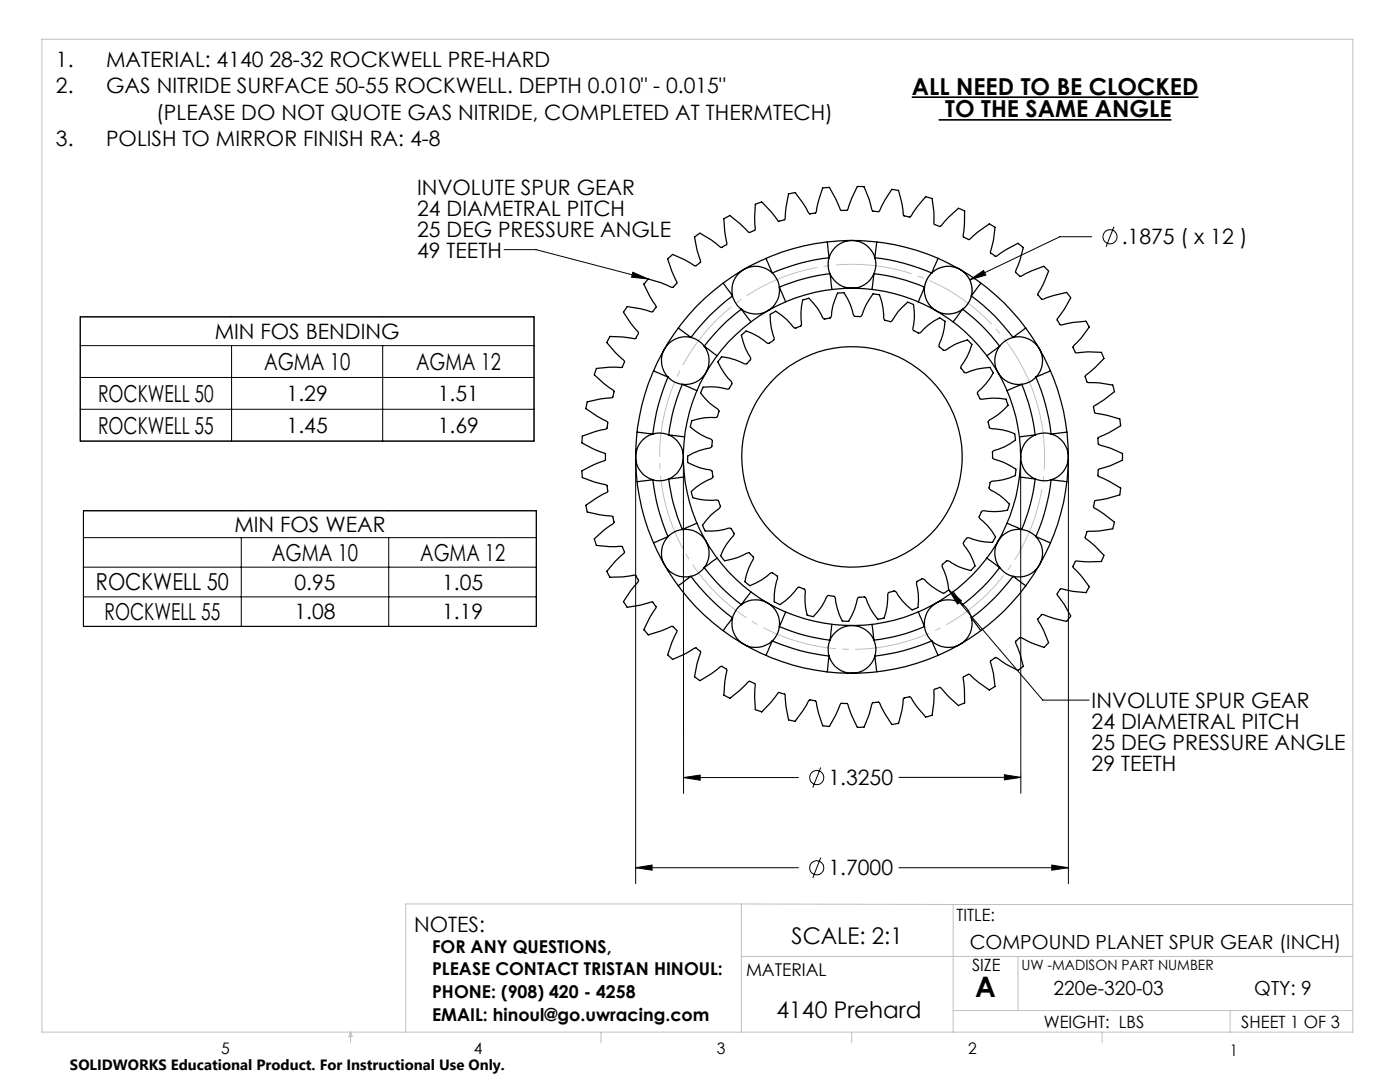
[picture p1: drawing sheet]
<svg xmlns="http://www.w3.org/2000/svg" width="279mm" height="216mm" viewBox="0 0 279 216" stroke-linecap="round" stroke-linejoin="round" font-family="sans-serif">
<g fill="none" stroke="#c0c0c0" stroke-width=".2">
<path d="M8.4 7.8h261.6v198.2h-261.6zM148 180.4v25.6M148 180.4h-67v25.6M148 190.9h122M148 180.4l42.2 .1M190.2 180.5v25.5M190.2 180.5h79.8M203.2 190.9v10.7M70 206v2.1M70 206l.3 .8h-.7zM119.9 206v2.1M170 206v2.1"/>
<path d="M190.2 201.6h79.8M220 206v2.1M245.5 201.6v4.4"/>
<circle cx="189.2" cy="57.9" r="4.8"/>
</g>
<g fill="none" stroke="#000" stroke-width=".2">
<path d="M100.6 49.8h6.4l22.4 5.9M126.3 54.3l3.1 1.4-3.4-.4zM193.5 55.8l2.8-1.8 .4 .9zM217.9 47.2h-6.4l-18 8.6M222.3 45.2l-1.6 4M16 63.2h90.6v24.8h-90.6zM16 69h90.6M16 75.3h90.6M46.2 69v19M76.4 69v19M16 81.7h90.6M126.9 92.4v83.9"/>
<path d="M136.4 92.5v65.8M203.7 92.4v65.9M213.2 92.4v83.9M16.7 101.9h90.3v23.1h-90.3zM16.7 107.3h90.3M16.7 113.2h90.3M16.7 119.1h90.3M48.2 107.3v17.7M77.6 107.3v17.7M189.3 117.7l2.6 2.2-.8 .6zM189.3 117.7l18.8 22h9.2M136.4 155.2l3.3-.5v1z"/>
<path d="M136.4 155.2h22.9M163.8 153.1l-1.6 4.1M179.4 155.1h24.3M200.4 154.6l3.3 .5-3.3 .5zM126.9 173.1l3.2-.5v1zM126.9 173.1h32.4M163.8 171.1l-1.6 4.1M179.4 173.1h33.8M209.9 172.6l3.3 .5-3.3 .5z"/>
<circle cx="221.5" cy="47.2" r="1.4"/>
<circle cx="163" cy="155.2" r="1.4"/>
<circle cx="163" cy="173.2" r="1.4"/>
</g>
<path d="M182 19.4h57.2M187.3 23.9h46.5" fill="none" stroke="#000" stroke-width=".33"/>
<path d="M206.8 79.9a38.4 38.4 0 0 0-64.4-15.4 38.4 38.4 0 0 0 17.7 63.8 38.4 38.4 0 0 0 47.2-46.4l-.5-2" fill="none" stroke="#c0c0c0" stroke-width=".2" stroke-dasharray="15.2 1.3 1.3 1.3" stroke-dashoffset="1.2" stroke-linecap="butt"/>
<g fill="#000">
<path d="M193.5 55.8l2.8-1.8 .4 .9z"/>
<path d="M126.3 54.3l3.1 1.4-3.4-.4zM189.3 117.7l2.6 2.2-.8 .6z"/>
<path d="M126.9 173.1l3.2-.5v1zM209.9 172.6l3.3 .5-3.3 .5zM136.4 155.2l3.3-.5v1zM200.4 154.6l3.3 .5-3.3 .5z"/>
</g>
<g fill="none" stroke="#000" stroke-width=".25">
<path d="M133.5 51.4l.7-.6a19.6 19.6 0 0 1 4.4 2.2h.3l.9-.8-.7-2.3-.5-2.6 1.1-.8a18.6 18.6 0 0 1 4.1 2.8l.3 .1 1-.7-.5-2.5-.1-2.6 .9-.5 .3-.1 2 1.7 1.8 1.7 1.1-.4 .1-.3a18.6 18.6 0 0 1 0-5l1.3-.4a19.5 19.5 0 0 1 3.2 3.7l.2 .2 1.2-.3 .1-.3a19.5 19.5 0 0 1 .7-4.9l1.3-.3a18.5 18.5 0 0 1 2.7 4.1l.2 .2 .7-.1 .5-.1 .1-.2a16.6 16.6 0 0 1 1.3-4.8l1.3-.1 1.3 2.3 .9 2.1 .2 .2h.4a.72 .72 0 0 0 1-.5l.7-1.9 1.1-2.4h1l.3 .1 1 2.4 .5 1.9a.86 .86 0 0 0 1.1 .6h.4l1.2-2.2 1.4-2.2h.3l1 .2 .7 2.5 .3 2.3 .1 .2 .6 .2a.61 .61 0 0 0 1-.3l1.1-1.7 1.6-2 .5 .2 .8 .2 .4 2.6v2a.7 .7 0 0 0 .7 .8l.4 .2 .3-.2 1.5-1.7 2-1.7 1.2 .5a16.7 16.7 0 0 1-.3 4.9l.1 .3 1.1 .5 1.9-1.6 2.1-1.5 1.2 .7a19.6 19.6 0 0 1-.9 4.8v.3l1.1 .7 2-1.4 2.4-1.3 1 .9-.6 2.5-.9 2.4 .8 .8h.3a17.4 17.4 0 0 1 4.5-2l1 1a17.3 17.3 0 0 1-2.1 4.5v.3l.6 .7 .4 .1a17 17 0 0 1 4.7-1.4l.8 1.1-1.3 2.3-1.4 2 .6 1.1h.3a19.3 19.3 0 0 1 4.8-.7l.7 1.2-1.6 2.1-1.7 1.8 .3 .8 .3 .4 2.5-.2 2.6 .1 .5 1.2a19 19 0 0 1-3.6 3.4l-.1 .2 .3 1.1 .3 .1a19.7 19.7 0 0 1 4.9 .5l.3 1.3-2.1 1.7-1.9 1.2-.2 .2 .2 1.1 .3 .2 2.2 .4 2.6 .7 .2 1.3-2.3 1.4-2.1 .9-.2 .2v.9l.3 .5 2.2 .6 2.4 1.1v1.3a19 19 0 0 1-4.6 1.8l-.3 .5v.8l.2 .2a17.2 17.2 0 0 1 4.4 2.3l-.2 1.3-2.6 .8-2.4 .4-.3 1.2 .2 .3a17.2 17.2 0 0 1 4 2.8l-.3 1.3a19.7 19.7 0 0 1-4.9 .5l-.3 .2-.3 1 .1 .3a18.2 18.2 0 0 1 3.6 3.3l-.5 1.2-2.6 .1-2.5-.2-.6 1.1 .1 .3a17.4 17.4 0 0 1 3.2 3.8l-.7 1.2-2.6-.3-2.2-.5h-.3l-.3 .5-.3 .6 1.4 2 1.3 2.3-.8 1.1-2.6-.6-2.3-.8-.8 .9v.3a17.3 17.3 0 0 1 2.1 4.4l-.9 1-2.5-.9-2.1-1.1h-.2l-.4 .3-.5 .6 .9 2.3 .6 2.6-1 .8-2.4-1.2-2-1.4-1.1 .6v.4a19.6 19.6 0 0 1 .9 4.8l-1.2 .7a17.1 17.1 0 0 1-3.8-3.1l-.3-.1-.4 .2-.6 .3-.1 .3a17.6 17.6 0 0 1 .3 5l-1.2 .5-2-1.8-1.7-1.8-1.2 .4v.2a18.3 18.3 0 0 1-.4 4.9l-1.3 .4a16.5 16.5 0 0 1-2.9-3.9l-.2-.2-.6 .1-.6 .2-.1 .2a16 16 0 0 1-1 4.9l-1.3 .2a19.1 19.1 0 0 1-2.5-4.3l-.2-.2-1.2 .1-.7 2.5-1 2.4h-1.3a19.4 19.4 0 0 1-1.9-4.5l-.2-.2h-1.2l-1 2.3-1.3 2.3-1.3-.2a17.1 17.1 0 0 1-1.3-4.7l-.2-.3-.5-.1h-.6l-.2 .1a18.5 18.5 0 0 1-2.7 4.1l-1.3-.2a19.9 19.9 0 0 1-.7-4.9l-.1-.3-1.1-.3-.3 .1a19.5 19.5 0 0 1-3.2 3.8l-1.3-.5a18.6 18.6 0 0 1 0-4.9v-.3l-.5-.2a.73 .73 0 0 0-1.1 .1l-1.4 1.4-2 1.6-1.2-.6 .1-2.6 .4-1.9a.87 .87 0 0 0-.7-1.1l-.2-.1h-.3l-1.8 1.4-2.3 1.4-1.1-.8 .5-2.5 .6-1.9a.91 .91 0 0 0-.7-1.2l-.1-.1h-.3a19.6 19.6 0 0 1-4.4 2.3l-1-.9a17.5 17.5 0 0 1 1.9-4.6v-.2l-.9-.9-2.3 .9-2.5 .8-.9-1a19.9 19.9 0 0 1 2.4-4.3v-.4l-.8-.9-2.3 .7-2.6 .4-.8-1.1a20.1 20.1 0 0 1 3-4v-.3l-.6-1-2.5 .3-2.6 .1-.6-1.2a19.4 19.4 0 0 1 3.4-3.6l.1-.3-.3-.8-.4-.3a18.3 18.3 0 0 1-4.9-.2l-.4-1.3a19.6 19.6 0 0 1 3.8-3l.2-.3-.2-.4a.71 .71 0 0 0-.7-.9l-2-.2-2.5-.5-.3-1.4 2.2-1.5 1.7-.9a.82 .82 0 0 0 .4-1.2l-.1-.4-.2-.1-2.2-.5-2.5-.9-.1-1.4 2.4-1.2 1.8-.7a.82 .82 0 0 0 .5-1.1v-.4l-2.3-.9-2.4-1.2 .1-1.4 2.5-.9 1.9-.4a.86 .86 0 0 0 .6-1.1l.1-.3-.2-.2-2-1.1-2.2-1.5 .3-1.3 2.5-.6 2-.2a.8 .8 0 0 0 .8-1l.1-.3-.2-.2-1.9-1.3-1.9-1.8 .4-1.3 2.6-.2h2a.66 .66 0 0 0 .9-.7l.1-.4-.1-.3-1.7-1.6-1.7-1.9 .1-.2 .5-1.1 2.6 .1 2.5 .4 .6-1v-.3a20.1 20.1 0 0 1-3-4l.8-1.1a17 17 0 0 1 4.8 1h.2l.6-.8 .1-.4a19.9 19.9 0 0 1-2.4-4.3l.9-1a19.1 19.1 0 0 1 4.6 1.6h.3l.8-.9-1-2.2-.9-2.5zM144.3 56.5l1.9 2.6M146.2 59.1a38.5 38.5 0 0 0-8.3 8.2M146.2 59.1a5.3 5.3 0 0 0 1.8 2.6M152.9 51.5l1.2 3M154.1 54.5a4.8 4.8 0 0 0-5.7-.7 4.8 4.8 0 0 0-2.2 5.3M154.1 54.5a4.8 4.8 0 0 1 1.4 2.8M155.5 57.3a4.8 4.8 0 0 1-2.3 4.7 4.8 4.8 0 0 1-5.2-.3M155.5 57.3l1.3 2.9M165.1 48.3l.4 3.1M165.5 51.4a4.7 4.7 0 0 1 4.5-3.4 4.7 4.7 0 0 1 4.6 3.4M165.5 51.4a39.2 39.2 0 0 0-11.4 3.1"/>
<path d="M165.5 51.4a4.9 4.9 0 0 0 .1 3.2M165.6 54.6l.4 3.1M165.6 54.6a4.8 4.8 0 0 0 4.4 2.9 4.8 4.8 0 0 0 4.4-2.9M165.6 54.6a38.1 38.1 0 0 0-10.1 2.7M174.4 54.6l-.4 3.1M174.4 54.6a37.2 37.2 0 0 1 10.1 2.7M174.6 51.4a39.8 39.8 0 0 1 11.3 3.1M174.6 51.4a4.4 4.4 0 0 1-.2 3.2M175 48.3l-.4 3.1M184.5 57.3l-1.2 2.9M184.5 57.3a4.8 4.8 0 0 0 2.4 4.7 4.8 4.8 0 0 0 5.2-.3M185.9 54.5a4.7 4.7 0 0 1 5.7-.7 4.7 4.7 0 0 1 2.3 5.3"/>
<path d="M185.9 54.5a5.1 5.1 0 0 0-1.4 2.8M187.2 51.5l-1.3 3M193.9 59.1a37.6 37.6 0 0 1 8.3 8.2M193.9 59.1a4.9 4.9 0 0 1-1.8 2.6M195.8 56.5l-1.9 2.6M130.4 74l2.9 1.2M133.3 75.2a39.8 39.8 0 0 0-3 11.4M133.3 75.2a4.5 4.5 0 0 0 2.9 1.5M135.4 65.4l2.5 1.9M136.2 76.7l2.9 1.2M136.2 76.7a35.6 35.6 0 0 0-2.7 10.1M137.9 67.3a4.8 4.8 0 0 0-5.3 2.3 4.8 4.8 0 0 0 .7 5.6"/>
<path d="M137.9 67.3a4.6 4.6 0 0 1 2.6 1.8M140.5 69.1a4.8 4.8 0 0 1 .4 5.2 4.8 4.8 0 0 1-4.7 2.4M140.5 69.1l2.6 1.9M148 66.9l.9-.9a13.3 13.3 0 0 1 4.3 2.5h.2l.9-.5 .2-.4-.6-2.2-.2-2.7 1.1-.6 2.2 1.6 .8 1a1.22 1.22 0 0 0 .9 .8l1.1-.5a1.18 1.18 0 0 0 .1-1.2v-2.6l.3-1.3 .3-.1 .9-.3 1.8 2 .6 1.2a1.27 1.27 0 0 0 .7 1l1.3-.3 .4-2.4 .9-2.5 1.3-.1 1.3 2.3 .4 1.3a1.28 1.28 0 0 0 .5 1.1l1.1 .1 .2-.2 .9-2.1 1.4-2.3 1.3 .2 .4 1.3 .5 2.6a1.23 1.23 0 0 0 .2 1.2l1.1 .3a1.24 1.24 0 0 0 .8-.9l.7-1.1 2-1.9 1.1 .4 .2 2.7-.3 2.3 .1 .2 1 .6 .3-.1 1.7-1.6 2.2-1.4 1.1 .7-.4 2.6-.5 1.3a1.24 1.24 0 0 0-.3 1.1l.9 .8h.3l2-1.2 1.2-.5 1.3-.4 .4 .5 .5 .4-.5 1.3-.5 1.2-1.3 2.1 .8 1.1a1.3 1.3 0 0 0 1.2-.4l1.2-.3 2.7-.4 .5 .8 .1 .3-.6 1.1-1.8 2.1a1.18 1.18 0 0 0-.7 .9l.5 1.1 .2 .1 2.3-.3 2.7 .3 .4 1.2-2 1.8-1.6 1-.4 .5 .2 1.1 .3 .2 2.3 .3 2.5 .7 .2 1.3-2.3 1.4-1.9 .7-.5 .3 .1 1.2 .2 .1 2.1 .8 2.3 1.3-.1 1.3-2.5 .8-2.3 .4-.2 .2-.2 1.1 .1 .2 2 1.2 2 1.8-.4 1.2-2.7 .3-2.3-.2-.2 .2-.4 .8v.5l1.7 1.6 1.5 2.1-.5 1-.2 .1h-1.3l-1.3-.2-1.9-.6h-.5l-.7 .8v.3l1.3 2 1 2.4-.9 .9-2.5-.8-1.2-.6a1.19 1.19 0 0 0-1.1-.5l-.9 .8a1.18 1.18 0 0 0 .4 1.1l.4 1.3 .5 2.6-1 .7-2.3-1.3-1.7-1.6h-.3l-1 .6a1.26 1.26 0 0 0 .1 1.2l.2 1.3-.1 2.6-1.2 .5-1.9-1.8-1.4-1.9-.3-.1-1 .3-.2 .3-.1 2.3-.7 2.6-.8 .1-.4 .1-.8-1.1-.7-1.1-1.1-2.3-1.3 .1a1.19 1.19 0 0 0-.4 1.1l-.4 1.3-1.1 2.4-1.3-.1-1-2.4-.4-2.3-.2-.2-1.2-.2a1.27 1.27 0 0 0-.7 1l-.6 1.2-1.7 2-.9-.2-.3-.1-.3-1.3-.1-2.6a1.25 1.25 0 0 0-.1-1.2l-1.1-.4h-.3l-1.5 1.8-2.1 1.7-1.1-.6v-1.4l.4-2.6a1.2 1.2 0 0 0 .2-1.2l-.9-.6h-.3l-1.9 1.4-1.2 .6-1.2 .6-.3-.3-.6-.5 .7-2.6 1-2.1-.3-.5-.7-.6-2.2 1-2.6 .6-.8-1 .6-1.2 1.4-2.2a1.18 1.18 0 0 0 .7-1l-.6-1-.2-.1-2.3 .5h-2.7l-.5-1.1 1.7-2 1.8-1.5 .1-.2-.3-.9-.3-.4h-2.3l-2.6-.5-.3-1.1a10.9 10.9 0 0 1 4.1-2.8l.2-.2-.2-1.2a1.24 1.24 0 0 0-1.1-.3l-1.3-.4-2.5-1v-1.3l1.2-.6 2.5-.9a1.2 1.2 0 0 0 1.2-.4l.1-1.2-.2-.2-2.1-1-2.1-1.5 .2-1.2 2.6-.6 2.3-.1 .3-.3 .3-1-1.9-1.6-1.8-2 .5-1.1 2.7-.1 1.3 .2a1.19 1.19 0 0 0 1.2 .2l.6-1v-.3l-1.5-1.8-1.3-2.3 .7-1 1.3 .2 2.5 .8a1.12 1.12 0 0 0 1.2 .4l.8-.8v-.3l-1.1-2.1zM148 61.7l1.9 2.5M148 61.7a37.9 37.9 0 0 0-7.5 7.4M192.1 61.7l-1.9 2.5M192.1 61.7a36.5 36.5 0 0 1 7.4 7.4M199.5 69.1l-2.5 1.9M199.5 69.1a4.8 4.8 0 0 0-.3 5.2 4.8 4.8 0 0 0 4.7 2.4M202.2 67.3a4.7 4.7 0 0 1 5.2 2.3 4.7 4.7 0 0 1-.7 5.6M202.2 67.3a4.9 4.9 0 0 0-2.7 1.8"/>
<path d="M203.9 76.7l-2.9 1.2M203.9 76.7a37.2 37.2 0 0 1 2.7 10.1M204.7 65.4l-2.5 1.9M206.7 75.2a39.8 39.8 0 0 1 3.1 11.4M206.7 75.2a4.6 4.6 0 0 1-2.8 1.5M209.7 74l-3 1.2M127.1 86.2l3.2 .4M130.3 95.7l-3.2 .4M130.3 86.6a4.8 4.8 0 0 0-3.4 4.6 4.8 4.8 0 0 0 3.4 4.5M130.3 95.7a39.2 39.2 0 0 0 3 11.4M130.3 86.6a4.9 4.9 0 0 1 3.2 .2M133.5 86.8a4.8 4.8 0 0 1 2.9 4.4 4.8 4.8 0 0 1-2.9 4.4"/>
<path d="M133.5 86.8l3.1 .4M133.5 95.6a35.6 35.6 0 0 0 2.7 10.1M133.5 95.6a4.9 4.9 0 0 1-3.2 .1M136.6 95.2l-3.1 .4M203.4 95.2l3.2 .4M203.7 91.2a4.7 4.7 0 0 0 2.9 4.4M206.6 86.8l-3.2 .4M206.6 86.8a4.7 4.7 0 0 0-2.9 4.4M206.6 95.6a37.2 37.2 0 0 1-2.7 10.1M206.6 95.6a4.9 4.9 0 0 0 3.2 .1M209.8 86.6a4.7 4.7 0 0 1 3.4 4.6M209.8 95.7l3.1 .4"/>
<path d="M209.8 95.7a39.2 39.2 0 0 1-3.1 11.4M209.8 86.6a4.9 4.9 0 0 0-3.2 .2M212.9 86.2l-3.1 .4M213.2 91.2a4.8 4.8 0 0 1-3.4 4.5M133.3 107.1l-2.9 1.2M133.3 107.1a4.8 4.8 0 0 0-.7 5.6 4.8 4.8 0 0 0 5.3 2.3M136.2 105.7a4.7 4.7 0 0 1 4.7 2.3 4.7 4.7 0 0 1-.4 5.2M136.2 105.7a4.7 4.7 0 0 0-2.9 1.4M137.9 115l-2.5 1.9M137.9 115a40.7 40.7 0 0 0 8.3 8.3M139.1 104.4l-2.9 1.3M140.5 113.2a36.9 36.9 0 0 0 7.5 7.5"/>
<path d="M140.5 113.2a4.5 4.5 0 0 1-2.6 1.8M143.1 111.3l-2.6 1.9M149.9 118.1l-1.9 2.6M190.2 118.1l1.9 2.6M197 111.3l2.5 1.9M199.5 113.2a35.5 35.5 0 0 1-7.4 7.5M199.5 113.2a4.7 4.7 0 0 0 2.7 1.8M201 104.4l2.9 1.3M202.2 115l2.5 1.9M202.2 115a39.7 39.7 0 0 1-8.3 8.3M203.9 105.7a4.8 4.8 0 0 0-4.7 2.3 4.8 4.8 0 0 0 .3 5.2M203.9 105.7a4.8 4.8 0 0 1 2.8 1.4"/>
<path d="M206.7 107.1a4.8 4.8 0 0 1 .7 5.6 4.8 4.8 0 0 1-5.2 2.3M206.7 107.1l3 1.2M146.2 123.3l-1.9 2.5M146.2 123.3a4.8 4.8 0 0 0 2.2 5.3 4.8 4.8 0 0 0 5.7-.7M148 120.7a4.8 4.8 0 0 1 5.2-.4 4.8 4.8 0 0 1 2.3 4.7M148 120.7a4.9 4.9 0 0 0-1.8 2.6M154.1 127.9l-1.2 2.9M154.1 127.9a39.2 39.2 0 0 0 11.4 3M155.5 125a36.5 36.5 0 0 0 10.1 2.7M155.5 125a4.7 4.7 0 0 1-1.4 2.9M156.8 122.1l-1.3 2.9M165.5 130.9l-.4 3.2"/>
<path d="M165.5 130.9a4.8 4.8 0 0 0 4.5 3.4 4.8 4.8 0 0 0 4.6-3.4M165.6 127.7a4.8 4.8 0 0 1 4.4-2.9 4.8 4.8 0 0 1 4.4 2.9M165.6 127.7a4.9 4.9 0 0 0-.1 3.2M166 124.6l-.4 3.1M174 124.6l.4 3.1M174.4 127.7a4.3 4.3 0 0 1 .2 3.2M174.6 130.9l.4 3.2M183.3 122.1l1.2 2.9M184.5 125a35.6 35.6 0 0 1-10.1 2.7M184.5 125a5.1 5.1 0 0 0 1.4 2.9M185.9 127.9l1.3 2.9M185.9 127.9a39.8 39.8 0 0 1-11.3 3"/>
<path d="M192.1 120.7a4.8 4.8 0 0 0-5.2-.4 4.8 4.8 0 0 0-2.4 4.7M192.1 120.7a4.6 4.6 0 0 1 1.8 2.6M193.9 123.3a4.8 4.8 0 0 1-2.3 5.3 4.8 4.8 0 0 1-5.7-.7M193.9 123.3l1.9 2.5"/>
<circle cx="170" cy="91.2" r="22"/>
<circle cx="170" cy="91.2" r="43.2"/>
<circle cx="170" cy="91.2" r="33.7"/>
</g>
<text font-size="5.6" x="194.6" y="199">A</text>
<g font-size="4.7">
<text x="182" y="18.9">ALL NEED TO BE CLOCKED</text>
<text x="188.6" y="23.4">TO THE SAME ANGLE</text>
<text x="52.7" y="73.8">AGMA 10</text>
<text x="83" y="73.8">AGMA 12</text>
<text x="19.6" y="80.2">ROCKWELL 50</text>
<text x="19.6" y="86.5">ROCKWELL 55</text>
<text x="54.3" y="111.9">AGMA 10</text>
<text x="83.9" y="111.9">AGMA 12</text>
<text x="19.1" y="117.8">ROCKWELL 50</text>
<text x="20.9" y="123.7">ROCKWELL 55</text>
</g>
<g font-size="4.6">
<text x="158" y="188.4">SCALE: 2:1</text>
<text x="155" y="203.1">4140 Prehard</text>
</g>
<g font-size="4.2">
<text x="11.2" y="13.4">1.</text>
<text x="21.2" y="13.4">MATERIAL: 4140 28-32 ROCKWELL PRE-HARD</text>
<text x="11.2" y="18.6">2.</text>
<text x="21.2" y="18.6">GAS NITRIDE SURFACE 50-55 ROCKWELL. DEPTH 0.010&quot; - 0.015&quot;</text>
<text x="31.2" y="23.9">(PLEASE DO NOT QUOTE GAS NITRIDE, COMPLETED AT THERMTECH)</text>
<text x="11.2" y="29.1">3.</text>
<text x="21.2" y="29.1">POLISH TO MIRROR FINISH RA: 4-8</text>
<text x="83.3" y="38.9">INVOLUTE SPUR GEAR</text>
<text x="83.3" y="43">24 DIAMETRAL PITCH</text>
<text x="83.3" y="47.2">25 DEG PRESSURE ANGLE</text>
<text x="83.3" y="51.4">49 TEETH</text>
<text x="223.9" y="48.8">.1875 ( x 12 )</text>
<text x="42.9" y="67.6">MIN FOS BENDING</text>
<text x="57.2" y="80">1.29</text>
<text x="87.4" y="80">1.51</text>
<text x="57.2" y="86.4">1.45</text>
<text x="87.4" y="86.4">1.69</text>
<text x="46.8" y="106.1">MIN FOS WEAR</text>
<text x="58.8" y="117.6">0.95</text>
<text x="88.2" y="117.6">1.05</text>
<text x="58.8" y="123.5">1.08</text>
<text x="88.2" y="123.5">1.19</text>
<text x="217.9" y="141.3">INVOLUTE SPUR GEAR</text>
<text x="217.9" y="145.5">24 DIAMETRAL PITCH</text>
<text x="217.9" y="149.6">25 DEG PRESSURE ANGLE</text>
<text x="217.9" y="153.8">29 TEETH</text>
<text x="165.3" y="156.7">1.3250</text>
<text x="165.3" y="174.7">1.7000</text>
<text x="82.6" y="185.9">NOTES:</text>
</g>
<g font-size="3.9">
<text x="193.5" y="189.4">COMPOUND PLANET SPUR GEAR (INCH)</text>
<text x="210.3" y="198.5">220e-320-03</text>
<text x="250.3" y="198.5">QTY: 9</text>
</g>
<g font-size="3.5">
<text x="86.2" y="190.1">FOR ANY QUESTIONS,</text>
<text x="86.2" y="194.6">PLEASE CONTACT TRISTAN HINOUL:</text>
<text x="148.9" y="194.7">MATERIAL</text>
<text x="86.2" y="199.1">PHONE: (908) 420 - 4258</text>
<text x="86.2" y="203.6">EMAIL: hinoul@go.uwracing.com</text>
</g>
<g font-size="3.4">
<text x="190.9" y="183.8">TITLE:</text>
<text x="194" y="193.8">SIZE</text>
<text x="208.3" y="205.1">WEIGHT: LBS</text>
<text x="247.7" y="205.1">SHEET 1 OF 3</text>
</g>
<g font-size="3.2">
<text x="44.2" y="210.4">5</text>
<text x="94.6" y="210.3">4</text>
<text x="143.1" y="210.4">3</text>
<text x="193.2" y="210.3">2</text>
<text x="245.4" y="210.6">1</text>
</g>
<text font-size="3" x="14" y="213.5">SOLIDWORKS Educational Product. For Instructional Use Only.</text>
<text font-size="2.8" x="203.8" y="193.5">UW -MADISON PART NUMBER</text>
</svg>
